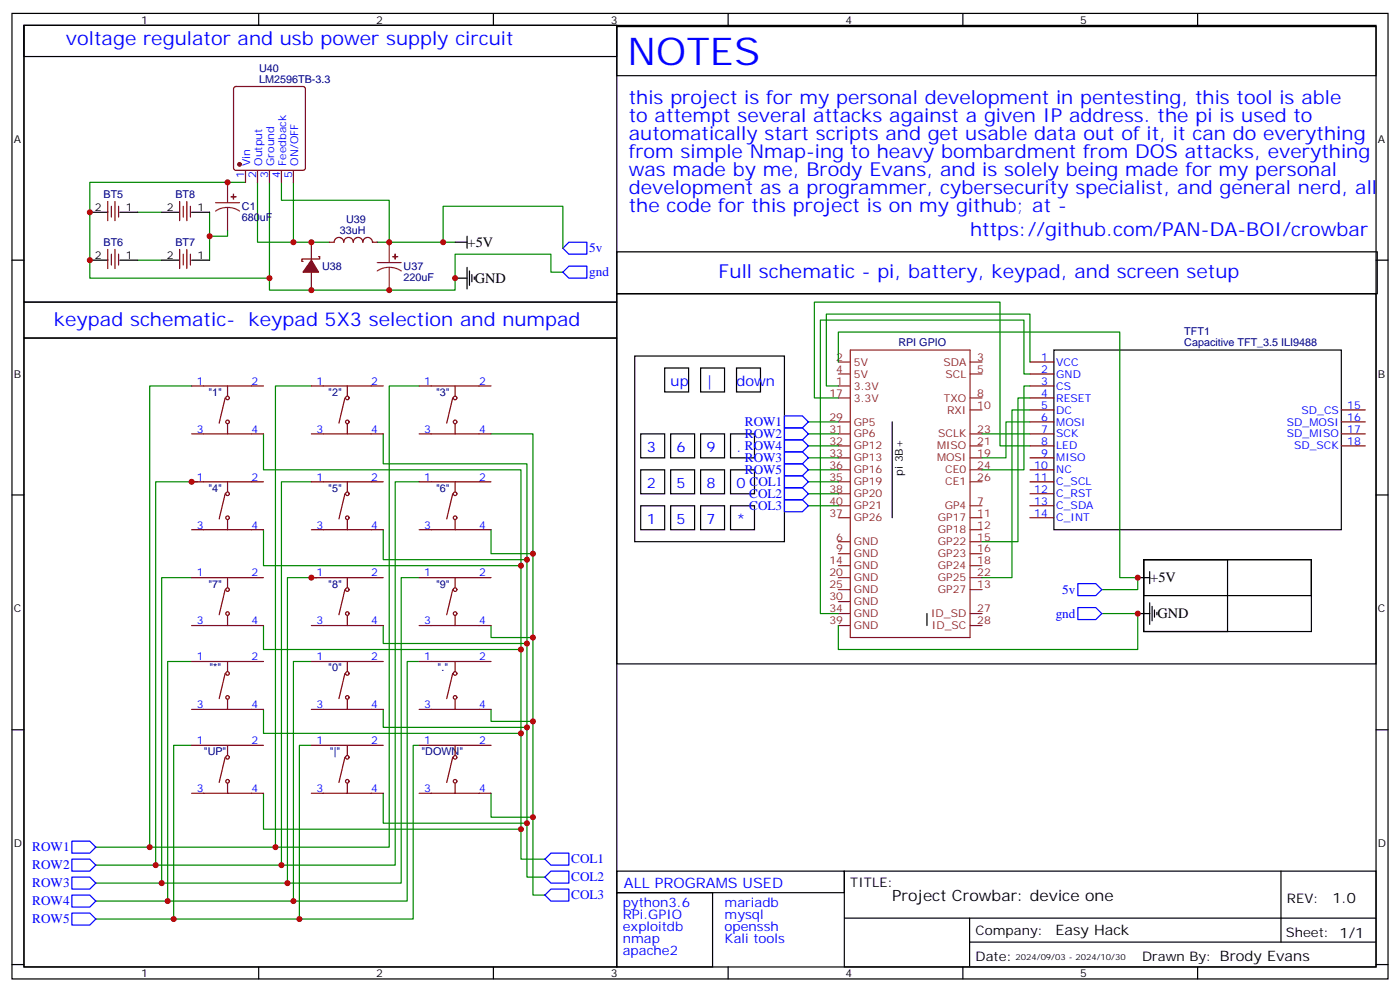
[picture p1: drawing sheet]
<svg xmlns="http://www.w3.org/2000/svg" width="412mm" height="292mm" viewBox="0 0 412 292" stroke-linecap="round" stroke-linejoin="round" font-family="sans-serif">
<g fill="none" stroke="#000" stroke-width=".35">
<path d="M3.5 4h405.4v284.3h-405.4zM7.1 7.5h398.2v277.3h-398.2zM7.1 7.5h174.6v81.5h-174.6zM7.1 7.5h174.6v9.2h-174.6zM76.2 4v3.5M145.3 4v3.5M181.7 7.8h223.6v14.5h-223.6zM214.5 4v3.5M283.6 4v3.5M352.8 4v3.5M3.5 76.6h3.6M26.5 76.6h5.2"/>
<path d="M26.5 62.5h5.2M35.3 76.6h5.3M35.3 62.5h5.3M47.6 76.6h5.3M47.6 62.5h5.3M56.4 76.6h5.3M56.4 62.5h5.3M134.1 71.3h3.5M137.6 69.6v3.5M137.6 78.7v6.4M138.3 79.8v4.2M181.7 74.2h224v12.3h-224z"/>
<path d="M405.3 76.6h3.6M7.1 99.6h174.6v185.2h-174.6zM7.1 89h174.6v10.6h-174.6zM134.1 81.9h3.5M139 80.9v2.1M139.7 81.6v.7M181.7 86.5h223.6v109h-223.6zM187 104.8h44.1v54.7h-44.1zM195.8 108.4h7v7h-7zM206.4 108.4h7v7h-7zM217 108.4h7v7h-7zM310.4 103.1h84.7v52.9h-84.7z"/>
<path d="M188.7 127.8h7.1v7h-7.1zM188.7 138.4h7.1v7h-7.1zM197.6 138.4h7v7h-7zM197.6 127.8h7v7h-7zM206.4 138.4h7v7h-7zM206.4 127.8h7v7h-7zM215.2 138.4h7v7h-7zM215.2 127.8h7v7h-7zM262.8 124.2v28.3M3.5 145.8h3.6M188.7 148.9h7.1v7.1h-7.1zM197.6 148.9h7v7.1h-7z"/>
<path d="M206.4 148.9h7v7.1h-7zM215.2 148.9h7v7.1h-7zM405.3 145.8h3.6M335.1 170.1h3.6M336.9 164.8h49.4v21.2h-49.4zM336.9 164.8h24.7v21.2h-24.7zM336.9 164.8h49.4v10.6h-49.4zM338.7 168.3v3.6M338.7 177.5v6.4M339.4 178.6v4.2M340.1 179.6v2.2M273 180.7v3.5"/>
<path d="M335.1 180.7h3.6M340.8 180.3v.7M3.5 214.9h3.6M405.3 214.9h3.6M181.7 256.5h67v6.4h-67zM248.7 256.5h156.6v28.3h-156.6zM377.3 256.6v20.8M181.7 262.9h28.2v21.9h-28.2zM248.7 270.4h156.5M285.6 277.4h119.6M285.6 270.4v14.1M3.5 284.1h3.6"/>
<path d="M76.2 284.8v3.5M145.3 284.8v3.5M214.5 284.8v3.5M283.6 284.8v3.5M352.8 284.8v3.5M405.3 284.1h3.6"/>
</g>
<g fill="none" stroke="#8c2424" stroke-width=".35">
<path d="M63.5 59.7h7.1M67 53.7v6M67 61.1l1.9 .2 1.7 .9M67 61.1l-1.8 .2-1.7 .9M67 61.1v6.7M111.1 77.3h7.1M114.7 78.7l1.8 .3 1.7 .8M114.7 78.7l-1.9 .3-1.7 .8M114.7 71.3v6M114.7 78.7v6.7M246.9 113.7h3.6M246.9 106.6h3.6"/>
<path d="M246.9 110.1h3.6M246.9 117.2h3.6M250.5 103.1h35.3v84.6h-35.3zM285.8 106.6h3.5M285.8 110.1h3.5M285.8 117.2h3.5M246.9 134.8h3.6M246.9 131.3h3.6M246.9 127.8h3.6M246.9 138.4h3.6M246.9 124.2h3.6M285.8 134.8h3.5"/>
<path d="M285.8 131.3h3.5M285.8 127.8h3.5M285.8 138.4h3.5M285.8 120.7h3.5M246.9 148.9h3.6M246.9 152.5h3.6M246.9 159.5h3.6M246.9 141.9h3.6M246.9 145.4h3.6M285.8 148.9h3.5M285.8 152.5h3.5M285.8 159.5h3.5"/>
<path d="M285.8 141.9h3.5M285.8 156h3.5M246.9 163.1h3.6M246.9 173.6h3.6M246.9 170.1h3.6M246.9 166.6h3.6M246.9 177.2h3.6M285.8 163.1h3.5M285.8 173.6h3.5M285.8 170.1h3.5M285.8 166.6h3.5M246.9 180.7h3.6"/>
<path d="M246.9 184.2h3.6M285.8 180.7h3.5M285.8 184.2h3.5"/>
</g>
<g fill="none" stroke="#870000" stroke-width=".35">
<path d="M69 25.7l.5-.2h19.8l.5 .2 .2 .5v23.3l-.3 .5-.4 .2h-19.8l-.5-.3-.2-.4v-23.3zM31.7 59.3v5.7M33.9 59.3v5.7M52.9 59.3v5.7M55 59.3v5.7M72.3 50.2v3.5M75.8 50.2v3.5M79.4 50.2v3.5M82.9 50.2v3.5M86.4 50.2v3.5M31.7 73.4v5.7M32.8 60.7v3.2"/>
<path d="M32.8 74.9v3.1M33.9 73.4v5.7M34.9 60.7v3.2M34.9 74.9v3.1M52.9 73.4v5.7M54 60.7v3.2M54 74.9v3.1M55 73.4v5.7M56.1 60.7v3.2M56.1 74.9v3.1M91.7 71.3v5.3M93.8 75.6h.4v.7h-5.3v.7h.4"/>
<path d="M97 71.3h1.4a1.41 1.41 0 0 1 1.4-1.4 1.41 1.41 0 0 1 1.4 1.4 1.41 1.41 0 0 1 1.5-1.4 1.41 1.41 0 0 1 1.4 1.4 1.41 1.41 0 0 1 1.4-1.4 1.41 1.41 0 0 1 1.4 1.4 1.41 1.41 0 0 1 1.4-1.4 1.41 1.41 0 0 1 1.4 1.4h1.4M91.7 80.2v5.2M56.4 113.7h21.2M66.3 117.2l-1.7 7.4M67 113.7v2.8M91.7 113.7h21.2M101.6 117.2l-1.8 7.4M102.3 113.7v2.8M123.5 113.7h21.1M133.3 117.2l-1.7 7.4M134.1 113.7v2.8M303.4 117.2h7"/>
<path d="M303.4 113.7h7M303.4 110.1h7M303.4 106.6h7M56.4 127.8h21.2M67 125v2.8M91.7 127.8h21.2M102.3 125v2.8M123.5 127.8h21.1M134.1 125v2.8M303.4 131.3h7M303.4 127.8h7M303.4 124.2h7"/>
<path d="M303.4 120.7h7M303.4 134.8h7M303.4 138.4h7M395.1 131.3h7.1M395.1 127.8h7.1M395.1 124.2h7.1M395.1 120.7h7.1M56.4 141.9h21.2M56.4 156h21.2M66.3 145.4l-1.7 7.4M67 141.9v2.8M67 153.2v2.8"/>
<path d="M91.7 141.9h21.2M91.7 156h21.2M101.6 145.4l-1.8 7.4M102.3 141.9v2.8M102.3 153.2v2.8M123.5 141.9h21.1M123.5 156h21.1M133.3 145.4l-1.7 7.4M134.1 141.9v2.8M134.1 153.2v2.8M303.4 152.5h7M303.4 148.9h7"/>
<path d="M303.4 145.4h7M303.4 141.9h7M56.4 170.1h21.2M66.3 173.6l-1.7 7.4M67 170.1v2.8M91.7 170.1h21.2M101.6 173.6l-1.8 7.4M102.3 170.1v2.8M123.5 170.1h21.1M133.3 173.6l-1.7 7.4M134.1 170.1v2.8M56.4 194.8h21.2"/>
<path d="M56.4 184.2h21.2M66.3 198.3l-1.7 7.4M67 181.4v2.8M67 194.8v2.8M91.7 194.8h21.2M91.7 184.2h21.2M101.6 198.3l-1.8 7.4M102.3 181.4v2.8M102.3 194.8v2.8M123.5 194.8h21.1M123.5 184.2h21.1M133.3 198.3l-1.7 7.4"/>
<path d="M134.1 181.4v2.8M134.1 194.8v2.8M56.4 219.5h21.2M56.4 208.9h21.2M67 206.1v2.8M67 219.5v2.8M91.7 219.5h21.2M91.7 208.9h21.2M102.3 206.1v2.8M102.3 219.5v2.8M123.5 219.5h21.1M123.5 208.9h21.1"/>
<path d="M134.1 206.1v2.8M134.1 219.5v2.8M56.4 233.6h21.2M66.3 223l-1.7 7.4M67 230.8v2.8M91.7 233.6h21.2M101.6 223l-1.8 7.4M102.3 230.8v2.8M123.5 233.6h21.1M133.3 223l-1.7 7.4M134.1 230.8v2.8"/>
<circle cx="67" cy="117.2" r=".53"/>
<circle cx="102.3" cy="117.2" r=".53"/>
<circle cx="134.1" cy="117.2" r=".53"/>
<circle cx="67" cy="124.2" r=".53"/>
<circle cx="102.3" cy="124.2" r=".53"/>
<circle cx="134.1" cy="124.2" r=".53"/>
<circle cx="67" cy="152.5" r=".53"/>
<circle cx="67" cy="145.4" r=".53"/>
<circle cx="102.3" cy="152.5" r=".53"/>
<circle cx="102.3" cy="145.4" r=".53"/>
<circle cx="134.1" cy="152.5" r=".53"/>
<circle cx="134.1" cy="145.4" r=".53"/>
<circle cx="67" cy="173.6" r=".53"/>
<circle cx="102.3" cy="173.6" r=".53"/>
<circle cx="134.1" cy="173.6" r=".53"/>
<circle cx="67" cy="180.7" r=".53"/>
<circle cx="67" cy="198.3" r=".53"/>
<circle cx="102.3" cy="180.7" r=".53"/>
<circle cx="102.3" cy="198.3" r=".53"/>
<circle cx="134.1" cy="198.3" r=".53"/>
<circle cx="134.1" cy="180.7" r=".53"/>
<circle cx="67" cy="205.4" r=".53"/>
<circle cx="102.3" cy="205.4" r=".53"/>
<circle cx="134.1" cy="205.4" r=".53"/>
<circle cx="67" cy="223" r=".53"/>
<circle cx="67" cy="230.1" r=".53"/>
<circle cx="102.3" cy="223" r=".53"/>
<circle cx="102.3" cy="230.1" r=".53"/>
<circle cx="134.1" cy="223" r=".53"/>
<circle cx="134.1" cy="230.1" r=".53"/>
</g>
<g fill="none" stroke="#008700" stroke-width=".35">
<path d="M72.3 53.7h-45.8v28.2h52.9M75.8 53.7v17.6h21.2M79.4 53.7v31.7h54.7v-10.5h28.2v5.3h3.5M82.9 53.7v5.3h31.8v12.3M86.4 53.7v17.6M40.6 62.5h7M40.6 76.6h7M61.7 62.5v14.1M67 67.8v1.8h-5.3M111.1 71.3h23M130.5 71.3v-10.6h35.3v12.4M56.4 113.7h-12.3v135.8h-15.9"/>
<path d="M91.7 113.7h-10.6v135.8h-37M123.5 113.7h-8.8v135.8h-33.6M246.9 117.2h-7v-28.2h54.7v42.3h8.8M246.9 106.6v-8.8h82.9v72.3h5.3v3.5h-10.5M303.4 106.6v-14.1h-60v21.2h3.5M303.4 110.1h-1.8v-15.8h-59.9v86.4h5.2M303.4 113.7h-1.8v24.7h-12.3M303.4 117.2h-3.5v42.3h-10.6M77.6 127.8v10.6h75.9v114.6h7M112.9 127.8v8.8h42.3v121.7h5.3M144.6 127.8h12.4v135.8h3.5M238.1 127.8h8.8"/>
<path d="M238.1 124.2h8.8M238.1 131.3h8.8M238.1 134.8h8.8M238.1 138.4h8.8M289.3 127.8h14.1M303.4 120.7h-5.3v49.4h-8.8M303.4 124.2h-7.1v10.6h-7M58.2 141.9h-12.3v112.9h-17.7M77.6 156v10.6h75.9M91.7 141.9h-8.8v112.9h-37M112.9 156v8.8h42.3M123.5 141.9h-7.1v112.9h-33.5"/>
<path d="M144.6 156v7.1h12.4M238.1 141.9h8.8M238.1 145.4h8.8M238.1 148.9h8.8M56.4 170.1h-8.8v90h-19.4M93.5 170.1h-8.8v90h-37.1M123.5 170.1h-5.3v90h-33.5M56.4 194.8h-7v70.6h-21.2M77.6 184.2v7.1h75.9M91.7 194.8h-5.3v70.6h-37M112.9 184.2v5.3h42.3M123.5 194.8h-3.6v70.6h-33.5"/>
<path d="M144.6 184.2v3.5h12.4M324.6 180.7h10.5v10.6h-88.2v-7.1M56.4 219.5h-5.2v51.2h-23M77.6 208.9v7.1h75.9M91.7 219.5h-3.5v51.2h-37M112.9 208.9v5.3h42.3M123.5 219.5h-1.8v51.2h-33.5M144.6 208.9v3.5h12.4M77.6 233.6v10.6h75.9M112.9 233.6v8.8h42.3M144.6 233.6v7.1h12.4"/>
</g>
<g fill="none" stroke="#00f" stroke-width=".35">
<path d="M167.6 71.3h5.3v3.6h-5.3l-1.8-1.8zM167.6 78.4h5.3v3.5h-5.3l-1.8-1.7zM231.1 122.5h5.3l1.7 1.7-1.7 1.8h-5.3zM231.1 126h5.3l1.7 1.8-1.7 1.7h-5.3zM231.1 133.1h5.3l1.7 1.7-1.7 1.8h-5.3zM231.1 136.6h5.3l1.7 1.8-1.7 1.7h-5.3zM231.1 129.5h5.3l1.7 1.8-1.7 1.8h-5.3zM231.1 143.7h5.3l1.7 1.7-1.7 1.8h-5.3zM231.1 140.1h5.3l1.7 1.8-1.7 1.8h-5.3zM231.1 147.2h5.3l1.7 1.7-1.7 1.8h-5.3zM317.5 171.9h5.3l1.8 1.7-1.8 1.8h-5.3zM317.5 178.9h5.3l1.8 1.8-1.8 1.8h-5.3z"/>
<path d="M21.2 258.3h5.3l1.7 1.8-1.7 1.7h-5.3zM21.2 253h5.3l1.7 1.8-1.7 1.7h-5.3zM21.2 247.7h5.3l1.7 1.8-1.7 1.7h-5.3zM162.3 251.2h5.3v3.6h-5.3l-1.8-1.8zM162.3 256.5h5.3v3.6h-5.3l-1.8-1.8zM21.2 263.6h5.3l1.7 1.8-1.7 1.7h-5.3zM21.2 268.9h5.3l1.7 1.8-1.7 1.7h-5.3zM162.3 261.8h5.3v3.6h-5.3l-1.8-1.8z"/>
</g>
<g fill="#8c2424" stroke="#8c2424" stroke-width=".35">
<path d="M116.4 74.9v1.4z"/>
<path d="M115.7 75.6h1.4z"/>
<path d="M68.8 57.2v1.4z"/>
<path d="M68.1 57.9l1.4 .1z"/>
</g>
<g fill="#870000" stroke="#870000" stroke-width=".35">
<path d="M91.7 76.6l2.1 3.6h-4.5z"/>
<circle cx="70.6" cy="48.4" r=".53"/>
</g>
<g fill="#c00">
<circle cx="157" cy="240.7" r=".88"/>
<circle cx="155.2" cy="242.4" r=".88"/>
<circle cx="153.5" cy="244.2" r=".88"/>
<circle cx="157" cy="212.4" r=".88"/>
<circle cx="155.2" cy="214.2" r=".88"/>
<circle cx="153.5" cy="216" r=".88"/>
<circle cx="157" cy="187.7" r=".88"/>
<circle cx="155.2" cy="189.5" r=".88"/>
<circle cx="153.5" cy="191.3" r=".88"/>
<circle cx="157" cy="163.1" r=".88"/>
<circle cx="155.2" cy="164.8" r=".88"/>
<circle cx="153.5" cy="166.6" r=".88"/>
<circle cx="88.2" cy="270.7" r=".88"/>
<circle cx="86.4" cy="265.4" r=".88"/>
<circle cx="84.7" cy="260.1" r=".88"/>
<circle cx="82.9" cy="254.8" r=".88"/>
<circle cx="81.1" cy="249.5" r=".88"/>
<circle cx="51.2" cy="270.7" r=".88"/>
<circle cx="91.7" cy="170.1" r=".88"/>
<circle cx="49.4" cy="265.4" r=".88"/>
<circle cx="47.6" cy="260.1" r=".88"/>
<circle cx="45.9" cy="254.8" r=".88"/>
<circle cx="44.1" cy="249.5" r=".88"/>
<circle cx="56.4" cy="141.9" r=".88"/>
<circle cx="26.5" cy="62.5" r=".88"/>
<circle cx="26.5" cy="76.6" r=".88"/>
<circle cx="67" cy="53.7" r=".88"/>
<circle cx="114.7" cy="85.4" r=".88"/>
<circle cx="114.7" cy="71.3" r=".88"/>
<circle cx="91.7" cy="85.4" r=".88"/>
<circle cx="91.7" cy="71.3" r=".88"/>
<circle cx="86.4" cy="71.3" r=".88"/>
<circle cx="79.4" cy="81.9" r=".88"/>
<circle cx="61.7" cy="69.6" r=".88"/>
<circle cx="335.1" cy="180.7" r=".88"/>
<circle cx="335.1" cy="170.1" r=".88"/>
<circle cx="130.5" cy="71.3" r=".88"/>
<circle cx="134.1" cy="81.9" r=".88"/>
</g>
<text font-size="11.3" fill="#00f" x="184.9" y="19.1">NOTES</text>
<g font-size="5.6" fill="#00f">
<text x="19.4" y="13.1">voltage regulator and usb power supply circuit</text>
<text x="185.2" y="30.8">this project is for my personal development in pentesting, this tool is able</text>
<text x="185.2" y="36.1">to attempt several attacks against a given IP address. the pi is used to</text>
<text x="185.2" y="41.3">automatically start scripts and get usable data out of it, it can do everything</text>
<text x="185.2" y="46.6">from simple Nmap-ing to heavy bombardment from DOS attacks, everything</text>
<text x="185.2" y="51.9">was made by me, Brody Evans, and is solely being made for my personal</text>
<text x="185.2" y="57.2">development as a programmer, cybersecurity specialist, and general nerd, all</text>
<text x="185.2" y="62.5">the code for this project is on my github; at -</text>
<text x="285.8" y="69.6">https://github.com/PAN-DA-BOI/crowbar</text>
<text x="211.7" y="81.9">Full schematic - pi, battery, keypad, and screen setup</text>
<text x="15.9" y="96">keypad schematic-</text>
<text x="73.2" y="96">keypad 5X3 selection and numpad</text>
</g>
<text font-size="4.6" x="262.8" y="265.4">Project Crowbar: device one</text>
<g font-size="4.2">
<text x="137.8" y="72.7">+5V</text>
<text x="139.9" y="83.3">GND</text>
<text x="338.8" y="171.5">+5V</text>
<text x="341" y="182.1">GND</text>
<text x="392.5" y="265.8">1.0</text>
<text x="310.9" y="275.4">Easy Hack</text>
</g>
<g font-size="4.2" fill="#00f">
<text x="197.6" y="113.7">up</text>
<text x="208.1" y="113.7">|</text>
<text x="217" y="113.7">down</text>
<text x="190.5" y="133.1">3</text>
<text x="199.3" y="133.1">6</text>
<text x="208.1" y="133.1">9</text>
<text x="217" y="133.1">. ROW4</text>
<text x="190.5" y="143.7">2</text>
<text x="199.3" y="143.7">5</text>
<text x="208.1" y="143.7">8</text>
<text x="217" y="143.7">0 COL1</text>
<text x="190.5" y="154.2">1</text>
<text x="199.3" y="154.2">5</text>
<text x="208.1" y="154.2">7</text>
<text x="217" y="154.2">*</text>
<text x="183.8" y="261.5">ALL PROGRAMS USED</text>
</g>
<g font-size="3.9" fill="#00f">
<text x="173.6" y="74.3">5v</text>
<text x="173.6" y="81.4">gnd</text>
<text x="219.4" y="125.5">ROW1</text>
<text x="219.4" y="129">ROW2</text>
<text x="219.4" y="136.1">ROW3</text>
<text x="219.4" y="139.6">ROW5</text>
<text x="220.7" y="146.7">COL2</text>
<text x="220.7" y="150.2">COL3</text>
<text x="312.9" y="174.9">5v</text>
<text x="311" y="181.9">gnd</text>
<text x="9.5" y="250.8">ROW1</text>
<text x="9.5" y="256">ROW2</text>
<text x="168.3" y="254.3">COL1</text>
<text x="9.5" y="261.3">ROW3</text>
<text x="168.3" y="259.6">COL2</text>
<text x="9.5" y="266.6">ROW4</text>
<text x="168.3" y="264.9">COL3</text>
<text x="183.4" y="267.1">python3.6</text>
<text x="213.4" y="267.1">mariadb</text>
<text x="9.5" y="271.9">ROW5</text>
<text x="183.4" y="270.7">RPi.GPIO</text>
<text x="183.4" y="274.2">exploitdb</text>
<text x="213.4" y="274.2">openssh</text>
<text x="213.4" y="270.7">mysql</text>
<text x="183.4" y="277.7">nmap</text>
<text x="183.4" y="281.2">apache2</text>
<text x="213.4" y="277.7">Kali tools</text>
</g>
<g font-size="3.9">
<text x="250.5" y="261.1">TITLE:</text>
<text x="379.1" y="265.8">REV:</text>
<text x="287.4" y="275.3">Company:</text>
<text x="378.7" y="275.9">Sheet: 1/1</text>
<text x="287.4" y="283">Date:</text>
<text x="336.4" y="283.1">Drawn By: Brody Evans</text>
</g>
<g font-size="3.2">
<text x="41.6" y="6.9">1</text>
<text x="110.8" y="6.9">2</text>
<text x="179.9" y="6.9">3</text>
<text x="249.1" y="6.9">4</text>
<text x="318.2" y="6.9">5</text>
<text x="4.1" y="42.1">A</text>
<text x="405.9" y="42.1">A</text>
<text x="28" y="62.2">2</text>
<text x="37" y="62.2">1</text>
<text x="49.1" y="62.2">2</text>
<text x="58.2" y="62.2">1</text>
<text x="28" y="76.3">2</text>
<text x="37" y="76.3">1</text>
<text x="49.1" y="76.3">2</text>
<text x="58.2" y="76.3">1</text>
<text x="4.1" y="111.2">B</text>
<text x="405.9" y="111.2">B</text>
<text x="266" y="140.1" transform="rotate(-90 266 140.1)">pi 3B+</text>
<text x="4.1" y="180.3">C</text>
<text x="405.9" y="180.3">C</text>
<text x="4.1" y="249.5">D</text>
<text x="405.9" y="249.5">D</text>
<text x="41.6" y="287.8">1</text>
<text x="110.8" y="287.8">2</text>
<text x="179.9" y="287.8">3</text>
<text x="249.1" y="287.8">4</text>
<text x="318.2" y="287.8">5</text>
</g>
<g font-size="3.2" fill="#000080">
<text x="76.4" y="21.2">U40</text>
<text x="76.4" y="24.4">LM2596TB-3.3</text>
<text x="30.5" y="58.4">BT5</text>
<text x="51.7" y="58.4">BT8</text>
<text x="71.3" y="65">680uF</text>
<text x="71.3" y="62">C1</text>
<text x="102" y="65.7">U39</text>
<text x="100.1" y="68.9">33uH</text>
<text x="30.5" y="72.5">BT6</text>
<text x="51.7" y="72.5">BT7</text>
<text x="94.9" y="79.5">U38</text>
<text x="118.9" y="82.7">220uF</text>
<text x="118.9" y="79.5">U37</text>
<text x="348.8" y="101.9">Capacitive TFT_3.5 ILI9488</text>
<text x="348.8" y="98.8">TFT1</text>
<text x="264.6" y="102">RPI GPIO</text>
<text x="61.4" y="116.6">&quot;1&quot;</text>
<text x="96.7" y="116.6">&quot;2&quot;</text>
<text x="128.4" y="116.6">&quot;3&quot;</text>
<text x="61.4" y="144.8">&quot;4&quot;</text>
<text x="96.7" y="144.8">&quot;5&quot;</text>
<text x="128.4" y="144.8">&quot;6&quot;</text>
<text x="61.4" y="173">&quot;7&quot;</text>
<text x="96.7" y="173">&quot;8&quot;</text>
<text x="128.4" y="173">&quot;9&quot;</text>
<text x="61.7" y="197.7">&quot;*&quot;</text>
<text x="96.7" y="197.7">&quot;0&quot;</text>
<text x="128.9" y="197.7">&quot;.&quot;</text>
<text x="60" y="222.4">&quot;UP&quot;</text>
<text x="97.2" y="222.4">&quot;|&quot;</text>
<text x="124.1" y="222.4">&quot;DOWN&quot;</text>
</g>
<g font-size="3.2" fill="#00f">
<text x="72" y="52.4" transform="rotate(-90 72 52.4)">1</text>
<text x="73.7" y="48.9" transform="rotate(-90 73.7 48.9)">Vin</text>
<text x="75.5" y="52.4" transform="rotate(-90 75.5 52.4)">2</text>
<text x="77.3" y="48.9" transform="rotate(-90 77.3 48.9)">Output</text>
<text x="79" y="52.4" transform="rotate(-90 79 52.4)">3</text>
<text x="80.8" y="48.9" transform="rotate(-90 80.8 48.9)">Ground</text>
<text x="82.5" y="52.4" transform="rotate(-90 82.5 52.4)">4</text>
<text x="84.3" y="48.9" transform="rotate(-90 84.3 48.9)">Feedback</text>
<text x="86.1" y="52.4" transform="rotate(-90 86.1 52.4)">5</text>
<text x="87.8" y="48.9" transform="rotate(-90 87.8 48.9)">ON/OFF</text>
<text x="306.7" y="106.3">1</text>
<text x="311.1" y="107.7">VCC</text>
<text x="58" y="113.3">1</text>
<text x="74.1" y="113.3">2</text>
<text x="93.2" y="113.3">1</text>
<text x="109.4" y="113.3">2</text>
<text x="125" y="113.3">1</text>
<text x="141.1" y="113.3">2</text>
<text x="306.7" y="113.3">3</text>
<text x="306.7" y="109.8">2</text>
<text x="311.1" y="111.2">GND</text>
<text x="306.7" y="116.8">4</text>
<text x="311.1" y="118.3">RESET</text>
<text x="311.1" y="114.7">CS</text>
<text x="306.7" y="123.9">6</text>
<text x="306.7" y="120.4">5</text>
<text x="311.1" y="125.3">MOSI</text>
<text x="311.1" y="121.8">DC</text>
<text x="379.1" y="125.3">SD_MOSI</text>
<text x="383.4" y="121.8">SD_CS</text>
<text x="396.9" y="123.9">16</text>
<text x="396.9" y="120.4">15</text>
<text x="58" y="127.4">3</text>
<text x="74.1" y="127.4">4</text>
<text x="93.2" y="127.4">3</text>
<text x="109.4" y="127.4">4</text>
<text x="125" y="127.4">3</text>
<text x="141.1" y="127.4">4</text>
<text x="306.7" y="131">8</text>
<text x="306.7" y="127.4">7</text>
<text x="311.1" y="128.8">SCK</text>
<text x="379.1" y="128.8">SD_MISO</text>
<text x="396.9" y="131">18</text>
<text x="396.9" y="127.4">17</text>
<text x="306.7" y="134.5">9</text>
<text x="311.1" y="135.9">MISO</text>
<text x="311.1" y="132.4">LED</text>
<text x="381.2" y="132.4">SD_SCK</text>
<text x="58" y="141.5">1</text>
<text x="74.1" y="141.5">2</text>
<text x="93.2" y="141.5">1</text>
<text x="109.4" y="141.5">2</text>
<text x="125" y="141.5">1</text>
<text x="141.1" y="141.5">2</text>
<text x="304.6" y="141.5">11</text>
<text x="304.6" y="138">10</text>
<text x="311.1" y="142.9">C_SCL</text>
<text x="311.1" y="139.4">NC</text>
<text x="304.6" y="148.6">13</text>
<text x="304.6" y="145.1">12</text>
<text x="311.1" y="146.5">C_RST</text>
<text x="58" y="155.6">3</text>
<text x="74.1" y="155.6">4</text>
<text x="93.2" y="155.6">3</text>
<text x="109.4" y="155.6">4</text>
<text x="125" y="155.6">3</text>
<text x="141.1" y="155.6">4</text>
<text x="304.6" y="152.1">14</text>
<text x="311.1" y="153.5">C_INT</text>
<text x="311.1" y="150">C_SDA</text>
<text x="58" y="169.8">1</text>
<text x="74.1" y="169.8">2</text>
<text x="93.2" y="169.8">1</text>
<text x="109.4" y="169.8">2</text>
<text x="125" y="169.8">1</text>
<text x="141.1" y="169.8">2</text>
<text x="58" y="183.9">3</text>
<text x="74.1" y="183.9">4</text>
<text x="93.2" y="183.9">3</text>
<text x="109.4" y="183.9">4</text>
<text x="125" y="183.9">3</text>
<text x="141.1" y="183.9">4</text>
<text x="58" y="194.5">1</text>
<text x="74.1" y="194.5">2</text>
<text x="93.2" y="194.5">1</text>
<text x="109.4" y="194.5">2</text>
<text x="125" y="194.5">1</text>
<text x="141.1" y="194.5">2</text>
<text x="58" y="208.6">3</text>
<text x="74.1" y="208.6">4</text>
<text x="93.2" y="208.6">3</text>
<text x="109.4" y="208.6">4</text>
<text x="125" y="208.6">3</text>
<text x="141.1" y="208.6">4</text>
<text x="58" y="219.1">1</text>
<text x="74.1" y="219.1">2</text>
<text x="93.2" y="219.1">1</text>
<text x="109.4" y="219.1">2</text>
<text x="125" y="219.1">1</text>
<text x="141.1" y="219.1">2</text>
<text x="58" y="233.3">3</text>
<text x="74.1" y="233.3">4</text>
<text x="93.2" y="233.3">3</text>
<text x="109.4" y="233.3">4</text>
<text x="125" y="233.3">3</text>
<text x="141.1" y="233.3">4</text>
</g>
<g font-size="3.2" fill="#8d2323">
<text x="246.3" y="106.3">2</text>
<text x="251.5" y="107.7">5V</text>
<text x="277.9" y="107.7">SDA</text>
<text x="287.9" y="106.3">3</text>
<text x="246.3" y="113.3">1</text>
<text x="246.3" y="109.8">4</text>
<text x="251.5" y="111.2">5V</text>
<text x="278.5" y="111.2">SCL</text>
<text x="287.9" y="109.8">5</text>
<text x="244.3" y="116.8">17</text>
<text x="251.5" y="114.7">3.3V</text>
<text x="251.5" y="118.3">3.3V</text>
<text x="278.1" y="118.3">TXO</text>
<text x="287.9" y="116.8">8</text>
<text x="244.3" y="123.9">29</text>
<text x="251.5" y="125.3">GP5</text>
<text x="279" y="121.8">RXI</text>
<text x="287.9" y="120.4">10</text>
<text x="244.3" y="127.4">31</text>
<text x="244.3" y="131">32</text>
<text x="251.5" y="128.8">GP6</text>
<text x="276.3" y="128.8">SCLK</text>
<text x="287.9" y="131">21</text>
<text x="287.9" y="127.4">23</text>
<text x="244.3" y="134.5">33</text>
<text x="251.5" y="132.4">GP12</text>
<text x="251.5" y="135.9">GP13</text>
<text x="276" y="135.9">MOSI</text>
<text x="276" y="132.4">MISO</text>
<text x="287.9" y="134.5">19</text>
<text x="244.3" y="141.5">35</text>
<text x="244.3" y="138">36</text>
<text x="251.5" y="142.9">GP19</text>
<text x="251.5" y="139.4">GP16</text>
<text x="278.5" y="142.9">CE1</text>
<text x="278.5" y="139.4">CE0</text>
<text x="287.9" y="141.5">26</text>
<text x="287.9" y="138">24</text>
<text x="244.3" y="145.1">38</text>
<text x="244.3" y="148.6">40</text>
<text x="251.5" y="146.5">GP20</text>
<text x="287.9" y="148.6">7</text>
<text x="244.3" y="152.1">37</text>
<text x="251.5" y="153.5">GP26</text>
<text x="251.5" y="150">GP21</text>
<text x="276.3" y="153.5">GP17</text>
<text x="278.3" y="150">GP4</text>
<text x="287.9" y="152.1">11</text>
<text x="287.9" y="155.6">12</text>
<text x="246.3" y="159.2">6</text>
<text x="251.5" y="160.6">GND</text>
<text x="276.3" y="160.6">GP22</text>
<text x="276.3" y="157.1">GP18</text>
<text x="287.9" y="159.2">15</text>
<text x="244.3" y="166.2">14</text>
<text x="246.3" y="162.7">9</text>
<text x="251.5" y="164.1">GND</text>
<text x="251.5" y="167.6">GND</text>
<text x="276.3" y="167.6">GP24</text>
<text x="276.3" y="164.1">GP23</text>
<text x="287.9" y="166.2">18</text>
<text x="287.9" y="162.7">16</text>
<text x="244.3" y="173.3">25</text>
<text x="244.3" y="169.8">20</text>
<text x="251.5" y="171.2">GND</text>
<text x="276.3" y="171.2">GP25</text>
<text x="287.9" y="173.3">13</text>
<text x="287.9" y="169.8">22</text>
<text x="244.3" y="176.8">30</text>
<text x="251.5" y="174.7">GND</text>
<text x="251.5" y="178.2">GND</text>
<text x="276.3" y="174.7">GP27</text>
<text x="244.3" y="180.3">34</text>
<text x="244.3" y="183.9">39</text>
<text x="251.5" y="181.8">GND</text>
<text x="251.5" y="185.3">GND</text>
<text x="274.3" y="181.8">ID_SD</text>
<text x="274.5" y="185.3">ID_SC</text>
<text x="287.9" y="180.3">27</text>
<text x="287.9" y="183.9">28</text>
</g>
<text font-size="2.5" x="299.2" y="282.6">2024/09/03 - 2024/10/30</text>
</svg>
